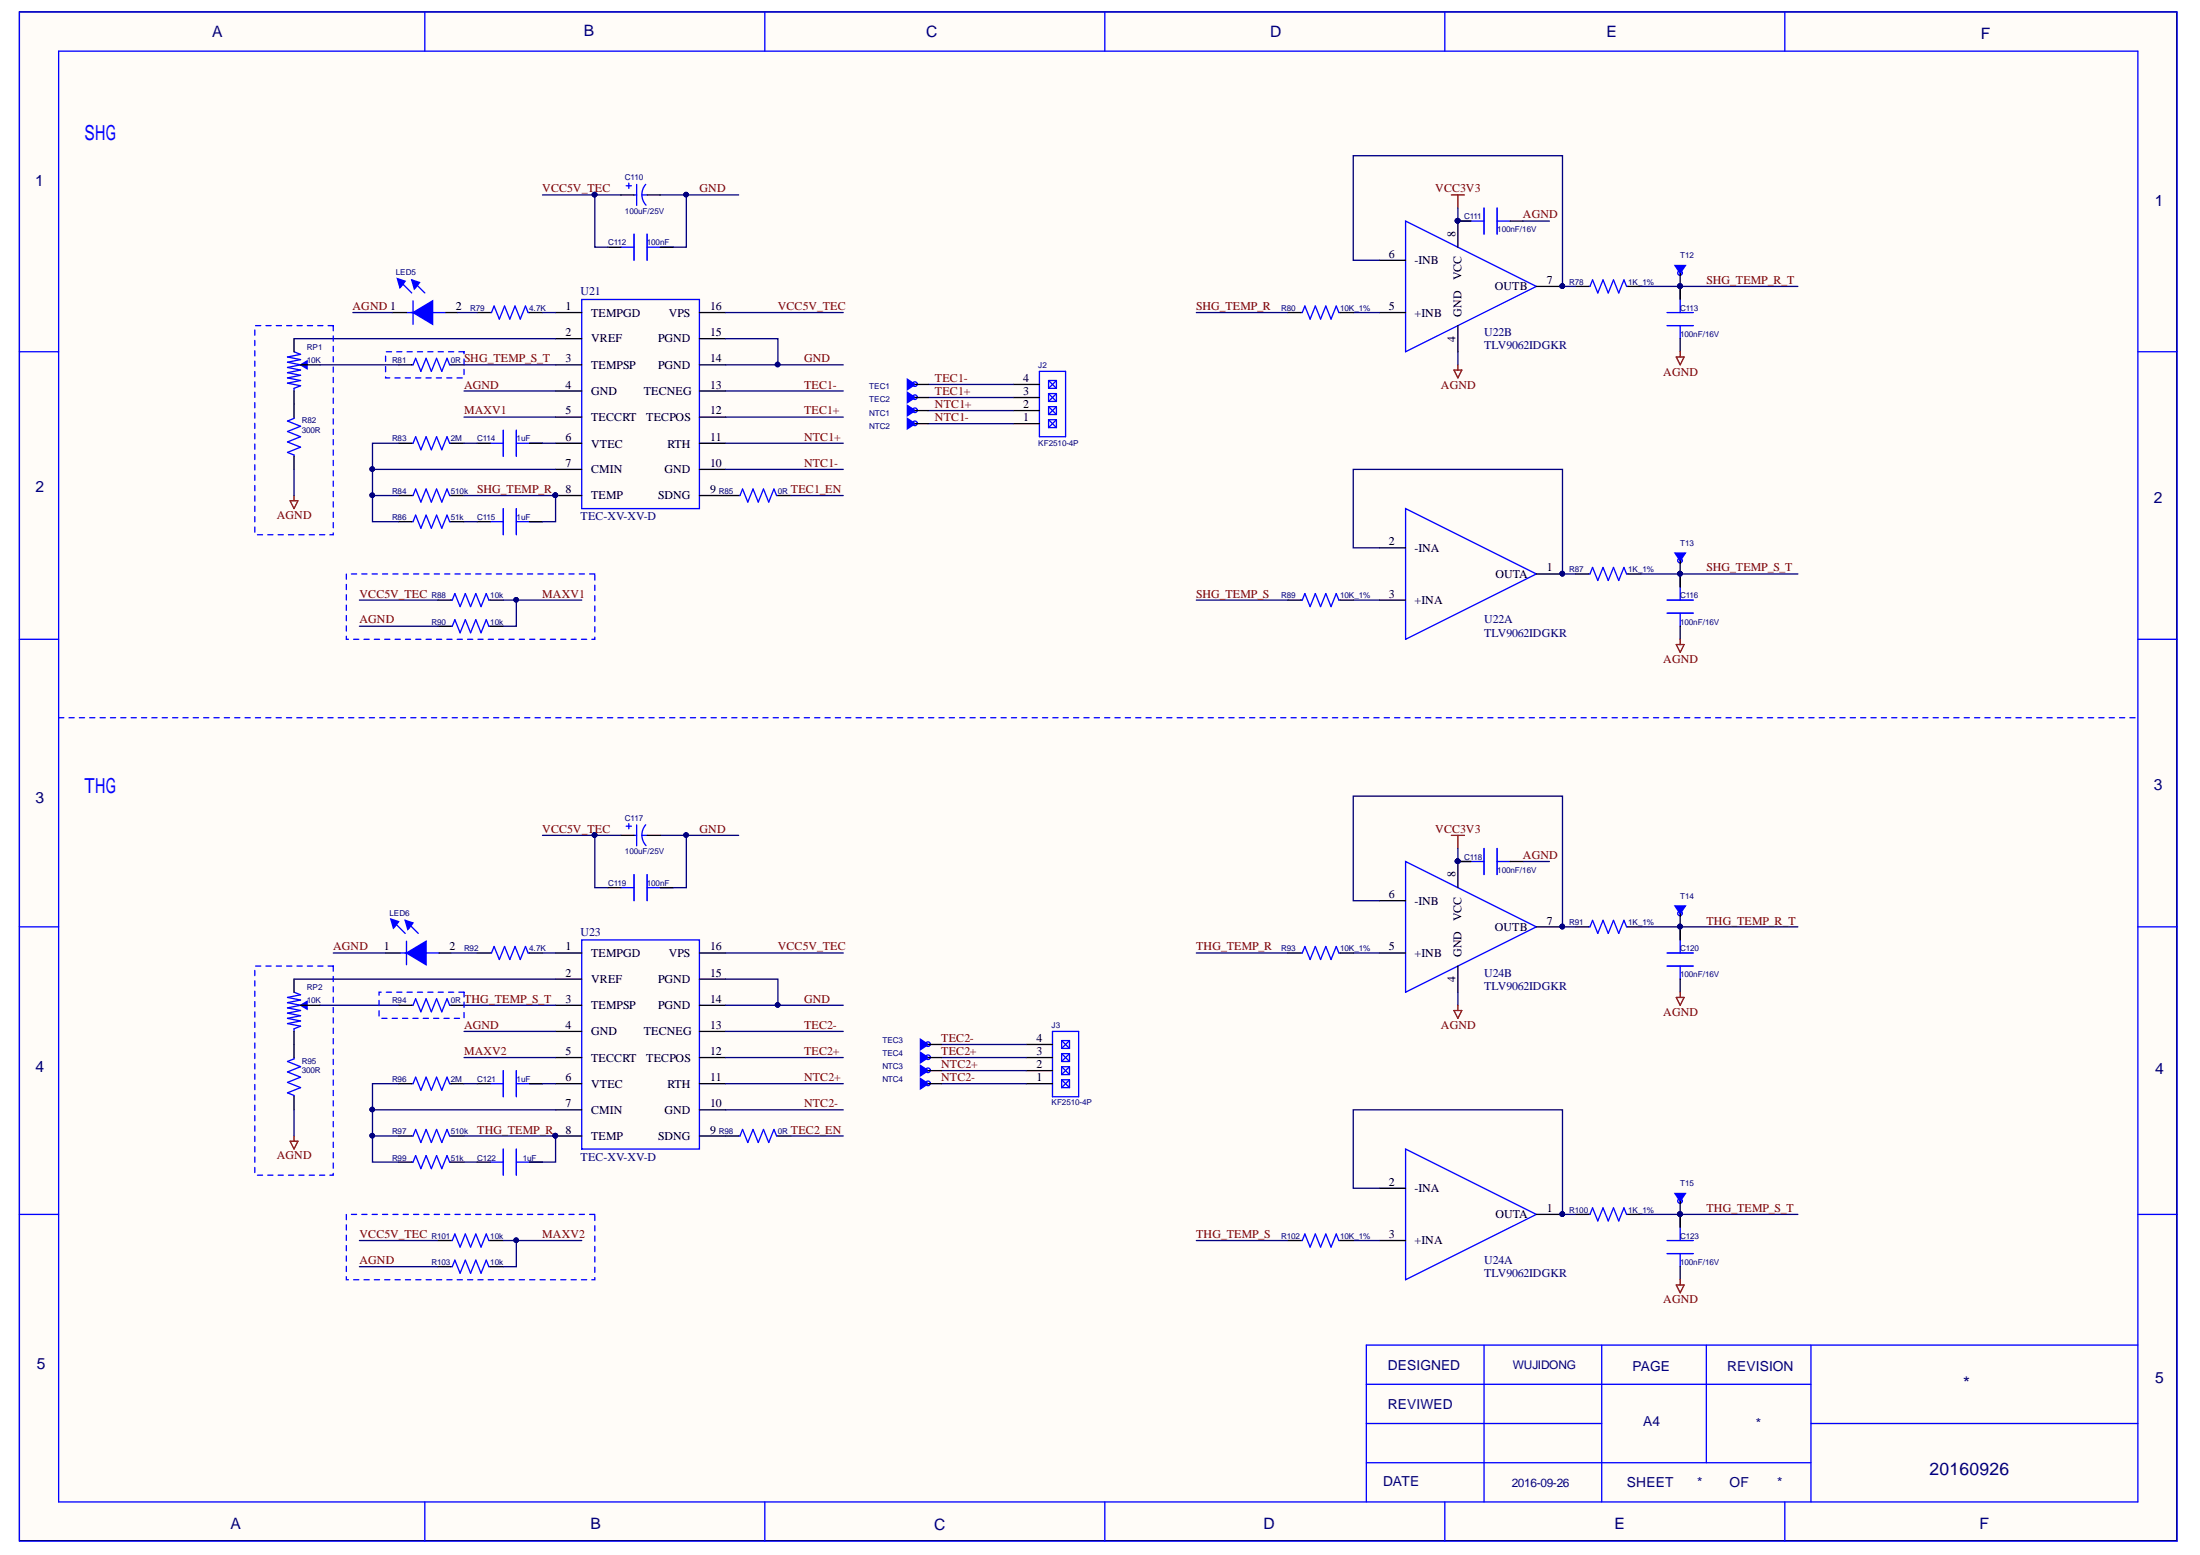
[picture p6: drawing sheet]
<svg xmlns="http://www.w3.org/2000/svg" width="297mm" height="210mm" viewBox="0 0 297 210" stroke-linecap="round" stroke-linejoin="round" font-family="sans-serif">
<path d="M2.6 1.6h291.3v206.3h-291.3z" fill="#fffcf8" stroke="#000" stroke-width=".14"/>
<g fill="none" stroke="#00f" stroke-width=".18">
<path d="M2.6 1.6h291.3v206.4h-291.3zM7.9 6.9h280.8v195.8h-280.8zM57.4 1.6v5.3M103.3 1.6v5.3M149.2 1.6v5.3M195.1 1.6v5.3M241 1.6v5.3M189.8 29.8l17.6 8.9-17.6 8.8zM196.8 29.8h3.6M200.4 28.1v3.5M202.1 29.8h1.8M202.1 28.1v3.5"/>
<path d="M214.5 38.7h.2l.3-.9 .7 1.7 .7-1.7 .7 1.7 .7-1.7 .8 1.7 .7-1.7 .3 .9h.2M226.9 38.7v3.5M2.6 47.5h5.3M225.1 44h3.5M225.1 42.2h3.5M226.9 44v1.7M288.7 47.5h5.2M189.8 68.7l17.6 8.8-17.6 8.8zM214.5 77.5h.2l.3-.9 .7 1.8 .7-1.8 .7 1.8 .7-1.8 .8 1.8 .7-1.8 .3 .9h.2M226.9 77.5v3.5M2.6 86.3h5.3M225.1 82.8h3.5"/>
<path d="M225.1 81h3.5M226.9 82.8v1.7M288.7 86.3h5.2M2.6 125.1h5.3M288.7 125.1h5.2M2.6 163.9h5.3M288.7 163.9h5.2M184.5 186.9h60M184.5 197.4h60M184.5 192.2h31.8M200.4 181.6v21.1M216.3 181.6v21.1"/>
<path d="M230.4 181.6v15.8M244.5 192.2h44.2M244.5 181.6v21.1M288.7 181.6h-104.2v21.1M57.4 202.7v5.3M103.3 202.7v5.3M149.2 202.7v5.3M195.1 202.7v5.3M241 202.7v5.3"/>
</g>
<g fill="none" stroke="#000" stroke-width=".18">
<path d="M186.2 35.1h3.6M198.6 29.8h-1.8v3.6M203.9 29.8h1.8M207.4 38.7h3.6M212.7 38.7h1.8M219.8 38.7h1.8M226.9 38.7v1.7M186.2 42.2h3.6M196.8 44v3.5M226.9 45.7v1.8M186.2 73.9h3.6M207.4 77.5h3.6"/>
<path d="M212.7 77.5h1.8M219.8 77.5h1.8M226.9 77.5v1.7M186.2 81h3.6M226.9 84.5v1.8"/>
</g>
<g fill="#000080" stroke="#000080" stroke-width=".14">
<circle cx="210.9" cy="77.4" r=".31"/>
<circle cx="210.9" cy="38.6" r=".31"/>
<circle cx="196.8" cy="29.8" r=".31"/>
<circle cx="226.8" cy="77.4" r=".31"/>
<circle cx="226.8" cy="38.6" r=".31"/>
</g>
<path d="M200.4 28.1v3.5M202.1 28.1v3.5M225.1 44h3.5M225.1 42.2h3.5M225.1 82.8h3.5M225.1 81h3.5" fill="none" stroke="#00f" stroke-width=".14"/>
<path d="M196 26.3h1.7M196.8 26.3v1.8M226.3 48.2h1.1l-.5 1zM226.9 47.5v.7M226.3 87h1.1l-.5 1.1zM226.9 86.3v.7" fill="none" stroke="#800000" stroke-width=".18"/>
<path d="M196.8 28.1v1.7M205.7 29.8h3.5M221.6 38.7h21.1M182.7 42.2h3.5M196.8 47.5v1.7M221.6 77.5h21.1M182.7 81h3.5" fill="none" stroke="#000080" stroke-width=".18"/>
<path d="M226.1 74.7h1.5l-.7 1z" fill="#00f"/>
<g fill="none" stroke="#00f" stroke-width=".18">
<path d="M226.1 74.7h1.5l-.7 1z"/>
<circle cx="226.8" cy="75.7" r=".31"/>
</g>
<path d="M226.9 75.7v1.8" fill="none" stroke="#000" stroke-width=".18"/>
<circle cx="226.8" cy="77.4" r=".31" fill="#000080" stroke="#000080" stroke-width=".14"/>
<path d="M226.1 35.8h1.5l-.7 1.1z" fill="#00f"/>
<g fill="none" stroke="#00f" stroke-width=".18">
<path d="M83.8 33.4h1.8M85.6 31.6v3.5M87.4 33.4h3.5M87.4 31.6v3.5M226.1 35.8h1.5l-.7 1.1zM54.9 42.2h5.3M55.8 40.6v3.2M66.2 42.2h.2l.3-.9 .7 1.8 .7-1.8 .7 1.8 .7-1.8 .7 1.8 .8-1.8 .3 .9h.2M78.5 40.4h15.9v28.3h-15.9zM175.7 42.2h.1l.4-.9 .7 1.8 .7-1.8 .7 1.8 .7-1.8 .7 1.8 .7-1.8 .4 .9h.1M99.7 66.9h.2l.4-.9 .7 1.8 .7-1.8 .7 1.8 .7-1.8 .7 1.8 .7-1.8 .4 .9h.1M175.7 81h.1l.4-.9 .7 1.8 .7-1.8 .7 1.8 .7-1.8 .7 1.8 .7-1.8 .4 .9h.1"/>
<circle cx="226.8" cy="36.9" r=".31"/>
</g>
<g fill="none" stroke="#000" stroke-width=".18">
<path d="M82.1 33.4h1.7M89.1 33.4h1.8M226.9 36.9v1.8M64.4 42.2h1.8M71.5 42.2h1.7M75 42.2h3.5M75 45.7h3.5M75 49.2h3.5M75 52.8h3.5M75 56.3h3.5M75 59.8h3.5M94.4 42.2h3.6"/>
<path d="M94.4 45.7h3.6M94.4 49.2h3.6M94.4 52.8h3.6M94.4 56.3h3.6M94.4 59.8h3.6M173.9 42.2h1.8M180.9 42.2h1.8M75 63.4h3.5M75 66.9h3.5M94.4 63.4h3.6M94.4 66.9h5.3M105 66.9h1.8"/>
<path d="M173.9 81h1.8M180.9 81h1.8"/>
</g>
<g fill="#000080" stroke="#000080" stroke-width=".14">
<circle cx="226.8" cy="38.6" r=".31"/>
<circle cx="75" cy="66.8" r=".31"/>
<circle cx="80.3" cy="26.3" r=".31"/>
<circle cx="92.6" cy="26.3" r=".31"/>
<circle cx="105" cy="49.2" r=".31"/>
</g>
<path d="M196.3 50h1.1l-.6 1zM196.8 49.2v.8" fill="none" stroke="#800000" stroke-width=".18"/>
<g fill="none" stroke="#000080" stroke-width=".18">
<path d="M80.3 26.3h3.5M89.1 26.3h10.6M92.7 26.3v7.1h-1.8M98 49.2h15.9M98 45.7h7v3.5M98 42.2h15.9M98 52.8h15.9M98 56.3h15.9M98 59.8h15.9M161.5 42.2h12.4M98 63.4h15.9M106.8 66.9h7.1"/>
<path d="M161.5 81h12.4"/>
</g>
<path d="M85.6 31.6v3.5M87.4 31.6v3.5" fill="none" stroke="#00f" stroke-width=".14"/>
<path d="M55.8 42.2h2.6v1.6z" fill="#00f"/>
<path d="M55.8 42.2h2.6v1.6z" fill="none" stroke="#00f" stroke-width=".18"/>
<path d="M55.8 42.2l2.6-1.6v1.6z" fill="#00f"/>
<path d="M55.6 37.8l1.8 1.7M55.8 42.2l2.6-1.6v1.6z" fill="none" stroke="#00f" stroke-width=".18"/>
<path d="M55.6 37.8l1 .3-.7 .9z" fill-rule="evenodd" fill="#00f"/>
<path d="M53.8 37.8l1.8 1.7M55.6 37.8l1 .3-.7 .9z" fill="none" stroke="#00f" stroke-width=".18"/>
<path d="M53.6 37.6l1.1 .4-.7 .8z" fill-rule="evenodd" fill="#00f"/>
<path d="M53.6 37.6l1.1 .4-.7 .8zM40.2 49.2h.1" fill="none" stroke="#00f" stroke-width=".18"/>
<path d="M52.9 42.2h2M60.2 42.2h1.6" fill="none" stroke="#000" stroke-width=".18"/>
<path d="M47.6 42.2h5.3" fill="none" stroke="#000080" stroke-width=".18"/>
<path d="M40.6 49.2l.9-.5v1.1z" fill="#00f"/>
<g fill="none" stroke="#00f" stroke-width=".18">
<path d="M39.7 47.5l.9 .3-1.8 .4 1.8 .3-1.8 .4 1.8 .3-1.8 .4 1.8 .4-1.8 .3 1.8 .4-1.8 .3 1.8 .4-1.8 .3 1.8 .4-.9 .3v.4M39.7 56.3v.2l-.9 .3 1.8 .7-1.8 .7 1.8 .8-1.8 .7 1.8 .7-1.8 .7 .9 .3v.2M40.6 49.2l.9-.5v1.1zM55.6 49.2h.2l.3-.8 .7 1.7 .7-1.7 .7 1.7 .7-1.7 .8 1.7 .7-1.7 .3 .8h.2M55.6 59.8h.2l.3-.8 .7 1.7 .7-1.7 .7 1.7 .7-1.7 .8 1.7 .7-1.7 .3 .8h.2M66.2 59.8h1.7M67.9 58.1v3.5M69.7 59.8h3.5M69.7 58.1v3.5M55.6 66.9h.2l.3-.9 .7 1.8 .7-1.8 .7 1.8 .7-1.8 .8 1.8 .7-1.8 .3 .9h.2M55.6 70.4h.2l.3-.9 .7 1.8 .7-1.8 .7 1.8 .7-1.8 .8 1.8 .7-1.8 .3 .9h.2M66.2 70.4h1.7"/>
<path d="M67.9 68.7v3.5M69.7 68.7v3.5M69.7 70.4h3.5M60.9 81h.2l.3-.9 .7 1.8 .7-1.8 .7 1.8 .7-1.8 .7 1.8 .8-1.8 .3 .9h.2M60.9 84.5h.2l.3-.8 .7 1.7 .7-1.7 .7 1.7 .7-1.7 .7 1.7 .8-1.7 .3 .8h.2M189.8 116.3l17.6 8.8-17.6 8.8zM196.8 116.3h3.6M200.4 114.5v3.6M202.1 116.3h1.8M202.1 114.5v3.6M214.5 125.1h.2l.3-.9 .7 1.8 .7-1.8 .7 1.8 .7-1.8 .8 1.8 .7-1.8 .3 .9h.2M225.1 130.4h3.5"/>
<path d="M225.1 128.6h3.5M226.9 125.1v3.5M226.9 130.4v1.8M189.8 155.1l17.6 8.8-17.6 8.8zM214.5 163.9h.2l.3-.9 .7 1.8 .7-1.8 .7 1.8 .7-1.8 .8 1.8 .7-1.8 .3 .9h.2M225.1 169.2h3.5M225.1 167.5h3.5M226.9 163.9v3.6M226.9 169.2v1.8"/>
</g>
<g fill="none" stroke="#000" stroke-width=".18">
<path d="M39.7 45.7v1.8M39.7 52.8v3.5M40.6 49.2h2.6M53.8 49.2h1.8M53.8 59.8h1.8M60.9 49.2h1.8M60.9 59.8h1.8M64.4 59.8h1.8M71.5 59.8h1.7M39.7 61.6v1.8M53.8 66.9h1.8M53.8 70.4h1.8"/>
<path d="M60.9 66.9h1.8M60.9 70.4h1.8M64.4 70.4h1.8M71.5 70.4h1.7M59.1 81h1.8M59.1 84.5h1.8M66.2 81h1.7M66.2 84.5h1.7M198.6 116.3h-1.8v3.5M203.9 116.3h1.8M186.2 121.6h3.6M186.2 128.6h3.6"/>
<path d="M196.8 130.4v3.5M207.4 125.1h3.6M212.7 125.1h1.8M219.8 125.1h1.8M226.9 125.1v1.8M226.9 132.2v1.7M186.2 160.4h3.6M186.2 167.5h3.6M207.4 163.9h3.6M212.7 163.9h1.8M219.8 163.9h1.8M226.9 163.9v1.8"/>
<path d="M226.9 171v1.7"/>
</g>
<g fill="none" stroke="#000080" stroke-width=".18">
<path d="M186.2 35.1h-3.5v-14.1h28.3v17.7h1.7M39.7 45.7h35.3M43.2 49.2h10.6M53.8 59.8h-3.5v10.6h3.5M61.8 42.2h2.6M62.7 49.2h12.3M62.7 52.8h12.3M62.7 59.8h1.7M62.7 56.3h12.3M73.2 42.2h1.8M73.2 59.8h1.8M39.7 63.4v3.5"/>
<path d="M50.3 66.9h3.5M50.3 63.4h24.7M62.7 70.4h1.7M186.2 73.9h-3.5v-10.5h28.3v14.1h1.7M48.5 81h10.6M67.9 81h10.6M69.7 81v3.5h-1.8M196.8 114.5v1.8M205.7 116.3h3.5M182.7 128.6h3.5M196.8 133.9v1.8M221.6 125.1h21.1"/>
<path d="M182.7 167.5h3.5M221.6 163.9h21.1"/>
</g>
<path d="M67.9 58.1v3.5M69.7 58.1v3.5M67.9 68.7v3.5M69.7 68.7v3.5M200.4 114.5v3.6M202.1 114.5v3.6M225.1 130.4h3.5M225.1 128.6h3.5M225.1 169.2h3.5M225.1 167.5h3.5" fill="none" stroke="#00f" stroke-width=".14"/>
<g fill="#000080" stroke="#000080" stroke-width=".14">
<circle cx="50.3" cy="66.8" r=".31"/>
<circle cx="50.3" cy="63.3" r=".31"/>
<circle cx="210.9" cy="38.6" r=".31"/>
<circle cx="210.9" cy="77.4" r=".31"/>
<circle cx="69.7" cy="81" r=".31"/>
<circle cx="210.9" cy="163.9" r=".31"/>
<circle cx="210.9" cy="125.1" r=".31"/>
<circle cx="196.8" cy="116.2" r=".31"/>
<circle cx="226.8" cy="163.9" r=".31"/>
<circle cx="226.8" cy="125.1" r=".31"/>
</g>
<path d="M39.2 67.6h1l-.5 1.1zM39.7 66.9v.7M196 112.8h1.7M196.8 112.8v1.7M226.3 134.6h1.1l-.5 1.1zM226.9 133.9v.7M226.3 173.5h1.1l-.5 1zM226.9 172.7v.8" fill="none" stroke="#800000" stroke-width=".18"/>
<path d="M45 44h-10.6v28.2h10.6v-28.2M62.7 47.5h-10.6v3.5h10.6v-3.5M80.3 77.5h-33.5v8.8h33.5v-8.8" fill="none" stroke="#00f" stroke-width=".18" stroke-dasharray=".7 .7"/>
<path d="M226.1 161.1h1.5l-.7 1.1z" fill="#00f"/>
<g fill="none" stroke="#00f" stroke-width=".18">
<path d="M226.1 161.1h1.5l-.7 1.1z"/>
<circle cx="226.8" cy="162.1" r=".31"/>
</g>
<path d="M226.9 162.2v1.7" fill="none" stroke="#000" stroke-width=".18"/>
<circle cx="226.8" cy="163.9" r=".31" fill="#000080" stroke="#000080" stroke-width=".14"/>
<path d="M226.1 122.3h1.5l-.7 1z" fill="#00f"/>
<g fill="none" stroke="#00f" stroke-width=".18">
<path d="M83.8 119.8h1.8M85.6 118.1v3.5M87.4 119.8h3.5M87.4 118.1v3.5M54 128.6h5.3M54.9 127.1v3.1M66.2 128.6h.2l.3-.8 .7 1.7 .7-1.7 .7 1.7 .7-1.7 .7 1.7 .8-1.7 .3 .8h.2M78.5 126.9h15.9v28.2h-15.9zM175.7 128.6h.1l.4-.8 .7 1.7 .7-1.7 .7 1.7 .7-1.7 .7 1.7 .7-1.7 .4 .8h.1M226.1 122.3h1.5l-.7 1zM99.7 153.3h.2l.4-.8 .7 1.7 .7-1.7 .7 1.7 .7-1.7 .7 1.7 .7-1.7 .4 .8h.1M175.7 167.5h.1l.4-.9 .7 1.7 .7-1.7 .7 1.7 .7-1.7 .7 1.7 .7-1.7 .4 .9h.1"/>
<circle cx="226.8" cy="123.3" r=".31"/>
</g>
<g fill="none" stroke="#000" stroke-width=".18">
<path d="M82.1 119.8h1.7M89.1 119.8h1.8M64.4 128.6h1.8M71.5 128.6h1.7M75 128.6h3.5M75 132.2h3.5M75 135.7h3.5M75 139.2h3.5M94.4 128.6h3.6M94.4 132.2h3.6M94.4 135.7h3.6M94.4 139.2h3.6"/>
<path d="M173.9 128.6h1.8M180.9 128.6h1.8M226.9 123.3v1.8M75 142.8h3.5M75 146.3h3.5M75 149.8h3.5M75 153.3h3.5M94.4 142.8h3.6M94.4 146.3h3.6M94.4 149.8h3.6M94.4 153.3h5.3M105 153.3h1.8"/>
<path d="M173.9 167.5h1.8M180.9 167.5h1.8"/>
</g>
<g fill="#000080" stroke="#000080" stroke-width=".14">
<circle cx="226.8" cy="125.1" r=".31"/>
<circle cx="75" cy="153.3" r=".31"/>
<circle cx="80.3" cy="112.7" r=".31"/>
<circle cx="92.6" cy="112.7" r=".31"/>
<circle cx="105" cy="135.7" r=".31"/>
</g>
<path d="M196.3 136.4h1.1l-.6 1.1zM196.8 135.7v.7" fill="none" stroke="#800000" stroke-width=".18"/>
<g fill="none" stroke="#000080" stroke-width=".18">
<path d="M80.3 112.8h3.5M89.1 112.8h10.6M92.7 112.8v7h-1.8M98 135.7h15.9M98 132.2h7v3.5M98 128.6h15.9M98 139.2h15.9M161.5 128.6h12.4M98 142.8h15.9M98 146.3h15.9M98 149.8h15.9M106.8 153.3h7.1"/>
<path d="M161.5 167.5h12.4"/>
</g>
<path d="M85.6 118.1v3.5M87.4 118.1v3.5" fill="none" stroke="#00f" stroke-width=".14"/>
<path d="M54.9 128.6h2.6v1.6z" fill="#00f"/>
<path d="M54.9 128.6h2.6v1.6z" fill="none" stroke="#00f" stroke-width=".18"/>
<path d="M54.9 128.6l2.6-1.5v1.5z" fill="#00f"/>
<path d="M54.7 124.2l1.8 1.8M54.9 128.6l2.6-1.5v1.5z" fill="none" stroke="#00f" stroke-width=".18"/>
<path d="M54.7 124.2l1.1 .4-.7 .9z" fill-rule="evenodd" fill="#00f"/>
<path d="M52.9 124.2l1.8 1.8M54.7 124.2l1.1 .4-.7 .9z" fill="none" stroke="#00f" stroke-width=".18"/>
<path d="M52.8 124.1l1 .3-.7 .9z" fill-rule="evenodd" fill="#00f"/>
<path d="M40.2 135.7h.1M52.8 124.1l1 .3-.7 .9z" fill="none" stroke="#00f" stroke-width=".18"/>
<path d="M52.1 128.6h1.9M59.3 128.6h1.6" fill="none" stroke="#000" stroke-width=".18"/>
<path d="M45 128.6h7.1" fill="none" stroke="#000080" stroke-width=".18"/>
<path d="M40.6 135.7l.9-.5v1z" fill="#00f"/>
<g fill="none" stroke="#00f" stroke-width=".18">
<path d="M140.3 50.1h3.6v8.9h-3.6zM141.6 54.9h1M141.6 56h1M141.6 51.4v1M141.6 53.1v1.1M141.6 54.9v1.1M141.6 56.7v1M141.6 54.9l1 1.1M141.6 56.7h1M141.6 57.7h1M141.6 56.7l1 1M141.6 51.4h1"/>
<path d="M141.6 52.4h1M141.6 51.4l1 1M141.6 53.1h1M141.6 54.2h1M141.6 53.1l1 1.1M142.6 51.4v1M142.6 53.1v1.1M142.6 54.9v1.1M142.6 56.7v1M142.6 54.9l-1 1.1M142.6 56.7l-1 1M142.6 51.4l-1 1"/>
<path d="M142.6 53.1l-1 1.1M39.7 133.9l.9 .4-1.8 .3 1.8 .4-1.8 .3 1.8 .4-1.8 .4 1.8 .3-1.8 .4 1.8 .3-1.8 .4 1.8 .3-1.8 .4 1.8 .3-.9 .4v.3M40.6 135.7l.9-.5v1zM55.6 135.7h.2l.3-.9 .7 1.8 .7-1.8 .7 1.8 .7-1.8 .8 1.8 .7-1.8 .3 .9h.2M142.1 139.2h3.5v8.8h-3.5zM39.7 142.8v.1l-.9 .4 1.8 .7-1.8 .7 1.8 .7-1.8 .7 1.8 .7-1.8 .7 .9 .4v.1M55.6 146.3h.2l.3-.9 .7 1.8 .7-1.8 .7 1.8 .7-1.8 .8 1.8 .7-1.8 .3 .9h.2M55.6 153.3h.2l.3-.8 .7 1.7 .7-1.7 .7 1.7 .7-1.7 .8 1.7 .7-1.7 .3 .8h.2M55.6 156.9h.2l.3-.9 .7 1.8 .7-1.8 .7 1.8 .7-1.8 .8 1.8 .7-1.8 .3 .9h.2M66.2 146.3h1.7M66.2 156.9h1.7M67.9 144.5v3.5"/>
<path d="M67.9 155.1v3.5M69.7 146.3h3.5M69.7 144.5v3.5M69.7 155.1v3.5M69.7 156.9h3.5M143.3 144h1.1M143.3 145h1.1M143.3 140.5v1M143.3 142.2v1.1M143.3 144v1M143.3 145.8v1M143.3 144l1.1 1"/>
<path d="M143.3 145.8h1.1M143.3 146.8h1.1M143.3 145.8l1.1 1M143.3 140.5h1.1M143.3 141.5h1.1M143.3 140.5l1.1 1M143.3 142.2h1.1M143.3 143.3h1.1M143.3 142.2l1.1 1.1M144.4 140.5v1M144.4 142.2v1.1M144.4 144v1"/>
<path d="M144.4 145.8v1M144.4 144l-1.1 1M144.4 145.8l-1.1 1M144.4 140.5l-1.1 1M144.4 142.2l-1.1 1.1M60.9 167.5h.2l.3-.9 .7 1.7 .7-1.7 .7 1.7 .7-1.7 .7 1.7 .8-1.7 .3 .9h.2M60.9 171h.2l.3-.9 .7 1.8 .7-1.8 .7 1.8 .7-1.8 .7 1.8 .8-1.8 .3 .9h.2"/>
</g>
<g fill="none" stroke="#000" stroke-width=".18">
<path d="M136.8 57.2h3.5M136.8 55.4h3.5M136.8 53.7h3.5M136.8 51.9h3.5M39.7 132.2v1.7M39.7 139.2v3.6M40.6 135.7h2.6M53.8 135.7h1.8M60.9 135.7h1.8M39.7 148v1.8M53.8 146.3h1.8M53.8 153.3h1.8"/>
<path d="M53.8 156.9h1.8M60.9 146.3h1.8M60.9 153.3h1.8M60.9 156.9h1.8M64.4 146.3h1.8M64.4 156.9h1.8M71.5 146.3h1.7M71.5 156.9h1.7M138.6 146.3h3.5M138.6 144.5h3.5M138.6 142.8h3.5M138.6 141h3.5"/>
<path d="M59.1 167.5h1.8M59.1 171h1.8M66.2 167.5h1.7M66.2 171h1.7"/>
</g>
<g fill="none" stroke="#000080" stroke-width=".18">
<path d="M73.2 26.3h7.1v7.1h1.8M125.3 51.9h11.5M125.3 53.7h11.5M125.3 55.4h11.5M125.3 57.2h11.5M62.7 66.9h12.3v3.5h-1.8M48.5 84.5h10.6M73.2 112.8h7.1v7h1.8M39.7 132.2h35.3M43.2 135.7h10.6M60.9 128.6h3.5M62.7 135.7h12.3"/>
<path d="M62.7 139.2h12.3M73.2 128.6h1.8M186.2 121.6h-3.5v-14.1h28.3v17.6h1.7M39.7 149.8v3.5M50.3 153.3h3.5M50.3 149.8h24.7M53.8 146.3h-3.5v10.6h3.5M62.7 153.3h12.3v3.6h-1.8M62.7 146.3h1.7M62.7 156.9h1.7M62.7 142.8h12.3M73.2 146.3h1.8"/>
<path d="M127.1 146.3h11.5M127.1 142.8h11.5M127.1 141h11.5M127.1 144.5h11.5M48.5 167.5h10.6M48.5 171h10.6M67.9 167.5h10.6M69.7 167.5v3.5h-1.8M186.2 160.4h-3.5v-10.6h28.3v14.1h1.7"/>
</g>
<path d="M67.9 144.5v3.5M67.9 155.1v3.5M69.7 144.5v3.5M69.7 155.1v3.5" fill="none" stroke="#00f" stroke-width=".14"/>
<g fill="#000080" stroke="#000080" stroke-width=".14">
<circle cx="50.3" cy="153.3" r=".31"/>
<circle cx="50.3" cy="149.8" r=".31"/>
<circle cx="69.7" cy="167.4" r=".31"/>
<circle cx="75" cy="153.3" r=".31"/>
<circle cx="80.3" cy="112.7" r=".31"/>
<circle cx="80.3" cy="26.3" r=".31"/>
<circle cx="75" cy="66.8" r=".31"/>
<circle cx="210.9" cy="125.1" r=".31"/>
<circle cx="210.9" cy="163.9" r=".31"/>
</g>
<path d="M39.2 154h1l-.5 1.1zM39.7 153.3v.7" fill="none" stroke="#800000" stroke-width=".18"/>
<path d="M7.9 96.9h280.8M45 130.4h-10.6v28.2h10.6v-28.2M62.7 133.9h-11.5v3.6h11.5v-3.6M80.3 163.9h-33.5v8.8h33.5v-8.8" fill="none" stroke="#00f" stroke-width=".18" stroke-dasharray=".7 .7"/>
<path d="M122.5 51.2l1.1 .7-1.1 .7z" fill="#00f"/>
<g fill="none" stroke="#00f" stroke-width=".18">
<path d="M122.5 51.2l1.1 .7-1.1 .7z"/>
<circle cx="123.5" cy="51.9" r=".31"/>
</g>
<path d="M123.6 51.9h1.7" fill="none" stroke="#000" stroke-width=".18"/>
<path d="M122.5 53l1.1 .7-1.1 .7z" fill="#00f"/>
<g fill="none" stroke="#00f" stroke-width=".18">
<path d="M122.5 53l1.1 .7-1.1 .7z"/>
<circle cx="123.5" cy="53.6" r=".31"/>
</g>
<path d="M123.6 53.7h1.7" fill="none" stroke="#000" stroke-width=".18"/>
<path d="M122.5 54.7l1.1 .7-1.1 .7z" fill="#00f"/>
<g fill="none" stroke="#00f" stroke-width=".18">
<path d="M122.5 54.7l1.1 .7-1.1 .7z"/>
<circle cx="123.5" cy="55.4" r=".31"/>
</g>
<path d="M123.6 55.4h1.7" fill="none" stroke="#000" stroke-width=".18"/>
<path d="M122.5 56.5l1.1 .7-1.1 .7z" fill="#00f"/>
<g fill="none" stroke="#00f" stroke-width=".18">
<path d="M122.5 56.5l1.1 .7-1.1 .7z"/>
<circle cx="123.5" cy="57.1" r=".31"/>
</g>
<path d="M123.6 57.2h1.7" fill="none" stroke="#000" stroke-width=".18"/>
<path d="M124.3 140.3l1 .7-1 .7z" fill="#00f"/>
<g fill="none" stroke="#00f" stroke-width=".18">
<path d="M124.3 140.3l1 .7-1 .7z"/>
<circle cx="125.3" cy="140.9" r=".31"/>
</g>
<path d="M125.3 141h1.8" fill="none" stroke="#000" stroke-width=".18"/>
<path d="M124.3 142l1 .8-1 .7z" fill="#00f"/>
<g fill="none" stroke="#00f" stroke-width=".18">
<path d="M124.3 142l1 .8-1 .7z"/>
<circle cx="125.3" cy="142.7" r=".31"/>
</g>
<path d="M125.3 142.8h1.8" fill="none" stroke="#000" stroke-width=".18"/>
<path d="M124.3 143.8l1 .7-1 .7z" fill="#00f"/>
<g fill="none" stroke="#00f" stroke-width=".18">
<path d="M124.3 143.8l1 .7-1 .7z"/>
<circle cx="125.3" cy="144.5" r=".31"/>
</g>
<path d="M125.3 144.5h1.8" fill="none" stroke="#000" stroke-width=".18"/>
<path d="M124.3 145.6l1 .7-1 .7z" fill="#00f"/>
<g fill="none" stroke="#00f" stroke-width=".18">
<path d="M84.5 25.1h.8M84.9 24.7v.7M85.6 26.3h.4M86 24.9v2.8M86.7 26.3h.7M87.2 24.9a2.1 2.1 0 0 0 0 2.8M84.5 111.5h.8M84.9 111.2v.7M85.6 112.8h.4M86 111.4v2.8M86.7 112.8h.7M87.2 111.3a2.1 2.1 0 0 0 0 2.8"/>
<path d="M124.3 145.6l1 .7-1 .7z"/>
<circle cx="125.3" cy="146.2" r=".31"/>
</g>
<path d="M83.8 26.3h1.8M87.4 26.3h1.7M83.8 112.8h1.8M87.4 112.8h1.7M125.3 146.3h1.8" fill="none" stroke="#000" stroke-width=".18"/>
<g font-size="2.4" fill="#000080">
<text x="265.1" y="187.5">*</text>
<text x="260.5" y="199.2">20160926</text>
</g>
<g font-size="2.1" fill="#000080">
<text x="28.7" y="5">A</text>
<text x="78.8" y="4.9">B</text>
<text x="125" y="5">C</text>
<text x="171.5" y="5">D</text>
<text x="216.9" y="5">E</text>
<text x="267.5" y="5.2">F</text>
<text x="4.7" y="25.1">1</text>
<text x="290.9" y="27.8">1</text>
<text x="4.8" y="66.4">2</text>
<text x="290.8" y="67.8">2</text>
<text x="290.8" y="106.7">3</text>
<text x="4.8" y="108.4">3</text>
<text x="4.8" y="144.8">4</text>
<text x="291" y="144.9">4</text>
<text x="5" y="184.8">5</text>
<text x="291" y="186.7">5</text>
<text x="31.1" y="206.3">A</text>
<text x="79.7" y="206.3">B</text>
<text x="126.1" y="206.5">C</text>
<text x="170.6" y="206.3">D</text>
<text x="218" y="206.3">E</text>
<text x="267.3" y="206.3">F</text>
</g>
<g font-size="1.9" fill="#000080">
<text x="187.4" y="184.9">DESIGNED</text>
<text x="220.4" y="185">PAGE</text>
<text x="233.2" y="185">REVISION</text>
<text x="187.4" y="190.2">REVIWED</text>
<text x="221.9" y="192.5">A4</text>
<text x="237.1" y="192.8">*</text>
<text x="186.8" y="200.6">DATE</text>
<text x="219.7" y="200.8">SHEET</text>
<text x="229.1" y="200.8">*</text>
<text x="233.5" y="200.8">OF</text>
<text x="240" y="200.8">*</text>
</g>
<g font-size="1.6" fill="#800000">
<text x="73.2" y="25.9">VCC5V_TEC</text>
<text x="94.4" y="25.9">GND</text>
<text x="193.8" y="25.9">VCC3V3</text>
<text x="205.6" y="29.5">AGND</text>
<text x="47.6" y="41.8">AGND 1</text>
<text x="105" y="41.8">VCC5V_TEC</text>
<text x="161.5" y="41.8">SHG_TEMP_R</text>
<text x="230.4" y="38.4">SHG_TEMP_R_T</text>
<text x="62.7" y="48.9">SHG_TEMP_S_T</text>
<text x="62.7" y="52.5">AGND</text>
<text x="108.6" y="48.9">GND</text>
<text x="108.6" y="52.5">TEC1-</text>
<text x="126.2" y="51.5">TEC1-</text>
<text x="126.2" y="53.3">TEC1+</text>
<text x="194.6" y="52.5">AGND</text>
<text x="224.6" y="50.7">AGND</text>
<text x="62.7" y="55.9">MAXV1</text>
<text x="108.6" y="55.9">TEC1+</text>
<text x="108.6" y="59.5">NTC1+</text>
<text x="126.2" y="55.1">NTC1+</text>
<text x="126.2" y="56.9">NTC1-</text>
<text x="108.6" y="63">NTC1-</text>
<text x="37.4" y="70">AGND</text>
<text x="64.4" y="66.6">SHG_TEMP_R</text>
<text x="106.8" y="66.6">TEC1_EN</text>
<text x="230.4" y="77.1">SHG_TEMP_S_T</text>
<text x="48.5" y="80.7">VCC5V_TEC</text>
<text x="73.2" y="80.7">MAXV1</text>
<text x="161.5" y="80.7">SHG_TEMP_S</text>
<text x="48.5" y="84.2">AGND</text>
<text x="224.6" y="89.5">AGND</text>
<text x="73.2" y="112.4">VCC5V_TEC</text>
<text x="94.4" y="112.4">GND</text>
<text x="193.8" y="112.4">VCC3V3</text>
<text x="205.6" y="115.9">AGND</text>
<text x="230.4" y="124.8">THG_TEMP_R_T</text>
<text x="45" y="128.3">AGND</text>
<text x="105" y="128.3">VCC5V_TEC</text>
<text x="161.5" y="128.3">THG_TEMP_R</text>
<text x="62.7" y="135.4">THG_TEMP_S_T</text>
<text x="108.6" y="135.4">GND</text>
<text x="224.6" y="137.1">AGND</text>
<text x="62.7" y="138.9">AGND</text>
<text x="62.7" y="142.4">MAXV2</text>
<text x="108.6" y="142.4">TEC2+</text>
<text x="108.6" y="138.9">TEC2-</text>
<text x="127.1" y="140.7">TEC2-</text>
<text x="127.1" y="142.4">TEC2+</text>
<text x="194.6" y="138.9">AGND</text>
<text x="108.6" y="149.5">NTC2-</text>
<text x="108.6" y="145.9">NTC2+</text>
<text x="127.1" y="144.2">NTC2+</text>
<text x="127.1" y="145.9">NTC2-</text>
<text x="64.4" y="153">THG_TEMP_R</text>
<text x="106.8" y="153">TEC2_EN</text>
<text x="37.4" y="156.5">AGND</text>
<text x="48.5" y="167.1">VCC5V_TEC</text>
<text x="73.2" y="167.1">MAXV2</text>
<text x="161.5" y="167.1">THG_TEMP_S</text>
<text x="230.4" y="163.6">THG_TEMP_S_T</text>
<text x="48.5" y="170.6">AGND</text>
<text x="224.6" y="175.9">AGND</text>
</g>
<g font-size="1.6">
<text x="187.5" y="34.8">6</text>
<text x="191" y="35.7">-INB</text>
<text x="196.5" y="31.9" transform="rotate(-90 196.5 31.9)">8</text>
<text x="61.6" y="41.8">2</text>
<text x="76.3" y="41.8">1</text>
<text x="95.9" y="41.8">16</text>
<text x="187.5" y="41.8">5</text>
<text x="197.3" y="37.8" transform="rotate(-90 197.3 37.8)">VCC</text>
<text x="201.8" y="39.2">OUTB</text>
<text x="208.8" y="38.4">7</text>
<text x="76.3" y="45.4">2</text>
<text x="79.8" y="42.8">TEMPGD</text>
<text x="79.8" y="46.2">VREF</text>
<text x="88.9" y="46.2">PGND</text>
<text x="90.3" y="42.8">VPS</text>
<text x="95.9" y="45.4">15</text>
<text x="191" y="42.8">+INB</text>
<text x="196.5" y="46.1" transform="rotate(-90 196.5 46.1)">4</text>
<text x="197.3" y="42.8" transform="rotate(-90 197.3 42.8)">GND</text>
<text x="76.3" y="48.9">3</text>
<text x="76.3" y="52.5">4</text>
<text x="79.8" y="49.8">TEMPSP</text>
<text x="79.8" y="53.3">GND</text>
<text x="86.9" y="53.3">TECNEG</text>
<text x="88.9" y="49.8">PGND</text>
<text x="95.9" y="52.5">13</text>
<text x="95.9" y="48.9">14</text>
<text x="138.2" y="53.3">3</text>
<text x="138.2" y="51.5">4</text>
<text x="76.3" y="55.9">5</text>
<text x="76.3" y="59.5">6</text>
<text x="79.8" y="56.9">TECCRT</text>
<text x="87.3" y="56.9">TECPOS</text>
<text x="95.9" y="59.5">11</text>
<text x="95.9" y="55.9">12</text>
<text x="138.2" y="56.9">1</text>
<text x="138.2" y="55.1">2</text>
<text x="76.3" y="63">7</text>
<text x="79.8" y="60.4">VTEC</text>
<text x="79.8" y="63.9">CMIN</text>
<text x="89.7" y="63.9">GND</text>
<text x="90.1" y="60.4">RTH</text>
<text x="95.9" y="63">10</text>
<text x="76.3" y="66.6">8</text>
<text x="79.8" y="67.4">TEMP</text>
<text x="88.9" y="67.4">SDNG</text>
<text x="95.9" y="66.6">9</text>
<text x="187.5" y="73.6">2</text>
<text x="191" y="74.5">-INA</text>
<text x="201.9" y="78">OUTA</text>
<text x="208.8" y="77.1">1</text>
<text x="187.5" y="80.7">3</text>
<text x="191" y="81.5">+INA</text>
<text x="196.5" y="118.4" transform="rotate(-90 196.5 118.4)">8</text>
<text x="187.5" y="121.3">6</text>
<text x="191" y="122.1">-INB</text>
<text x="197.3" y="124.3" transform="rotate(-90 197.3 124.3)">VCC</text>
<text x="201.8" y="125.6">OUTB</text>
<text x="208.8" y="124.8">7</text>
<text x="51.8" y="128.3">1</text>
<text x="60.7" y="128.3">2</text>
<text x="76.3" y="128.3">1</text>
<text x="76.3" y="131.8">2</text>
<text x="79.8" y="129.2">TEMPGD</text>
<text x="90.3" y="129.2">VPS</text>
<text x="95.9" y="131.8">15</text>
<text x="95.9" y="128.3">16</text>
<text x="187.5" y="128.3">5</text>
<text x="191" y="129.2">+INB</text>
<text x="197.3" y="129.2" transform="rotate(-90 197.3 129.2)">GND</text>
<text x="76.3" y="135.4">3</text>
<text x="79.8" y="132.7">VREF</text>
<text x="79.8" y="136.2">TEMPSP</text>
<text x="88.9" y="136.2">PGND</text>
<text x="88.9" y="132.7">PGND</text>
<text x="95.9" y="135.4">14</text>
<text x="196.5" y="132.6" transform="rotate(-90 196.5 132.6)">4</text>
<text x="76.3" y="138.9">4</text>
<text x="76.3" y="142.4">5</text>
<text x="79.8" y="139.8">GND</text>
<text x="79.8" y="143.3">TECCRT</text>
<text x="86.9" y="139.8">TECNEG</text>
<text x="87.3" y="143.3">TECPOS</text>
<text x="95.9" y="142.4">12</text>
<text x="95.9" y="138.9">13</text>
<text x="139.9" y="142.4">3</text>
<text x="139.9" y="140.7">4</text>
<text x="76.3" y="145.9">6</text>
<text x="76.3" y="149.5">7</text>
<text x="79.8" y="146.9">VTEC</text>
<text x="90.1" y="146.9">RTH</text>
<text x="95.9" y="149.5">10</text>
<text x="95.9" y="145.9">11</text>
<text x="139.9" y="145.9">1</text>
<text x="139.9" y="144.2">2</text>
<text x="76.3" y="153">8</text>
<text x="79.8" y="150.3">CMIN</text>
<text x="79.8" y="153.9">TEMP</text>
<text x="88.9" y="153.9">SDNG</text>
<text x="89.7" y="150.3">GND</text>
<text x="95.9" y="153">9</text>
<text x="187.5" y="160">2</text>
<text x="191" y="161">-INA</text>
<text x="187.5" y="167.1">3</text>
<text x="191" y="168">+INA</text>
<text x="201.9" y="164.4">OUTA</text>
<text x="208.8" y="163.6">1</text>
</g>
<g font-size="1.6" fill="#000080">
<text x="78.4" y="39.9">U21</text>
<text x="200.4" y="45.4">U22B</text>
<text x="200.4" y="47.1">TLV9062IDGKR</text>
<text x="78.4" y="70.2">TEC-XV-XV-D</text>
<text x="200.4" y="84.2">U22A</text>
<text x="200.4" y="85.9">TLV9062IDGKR</text>
<text x="78.4" y="126.3">U23</text>
<text x="200.4" y="131.8">U24B</text>
<text x="200.4" y="133.6">TLV9062IDGKR</text>
<text x="78.4" y="156.7">TEC-XV-XV-D</text>
<text x="200.4" y="170.6">U24A</text>
<text x="200.4" y="172.4">TLV9062IDGKR</text>
<text x="204.3" y="184.8">WUJIDONG</text>
<text x="204.1" y="200.7">2016-09-26</text>
</g>
<g font-size="1.1" fill="#000080">
<text x="84.4" y="28.9">100uF/25V</text>
<text x="84.4" y="24.3">C110</text>
<text x="197.7" y="29.6">C111</text>
<text x="82.1" y="33.1">C112</text>
<text x="87.3" y="33.1">100nF</text>
<text x="202.2" y="31.3">100nF/16V</text>
<text x="226.9" y="34.9">T12</text>
<text x="53.4" y="37.2">LED5</text>
<text x="63.5" y="42">R79</text>
<text x="71.4" y="42">4.7K</text>
<text x="173" y="42">R80</text>
<text x="180.9" y="42">10K_1%</text>
<text x="211.9" y="38.4">R78</text>
<text x="219.8" y="38.4">1K_1%</text>
<text x="226.9" y="42">C113</text>
<text x="41.4" y="47.2">RP1</text>
<text x="226.9" y="45.5">100nF/16V</text>
<text x="41.4" y="49">10K</text>
<text x="52.9" y="49">R81</text>
<text x="60.9" y="49">0R</text>
<text x="117.4" y="52.6">TEC1</text>
<text x="140.2" y="49.7">J2</text>
<text x="40.8" y="58.4">300R</text>
<text x="40.8" y="57.1">R82</text>
<text x="52.9" y="59.6">R83</text>
<text x="60.9" y="59.6">2M</text>
<text x="64.4" y="59.6">C114</text>
<text x="69.8" y="59.6">1uF</text>
<text x="117.4" y="54.3">TEC2</text>
<text x="117.4" y="56.1">NTC1</text>
<text x="117.4" y="57.9">NTC2</text>
<text x="140.2" y="60.2">KF2510-4P</text>
<text x="52.9" y="66.7">R84</text>
<text x="52.9" y="70.2">R86</text>
<text x="60.9" y="66.7">510k</text>
<text x="60.9" y="70.2">51k</text>
<text x="64.4" y="70.2">C115</text>
<text x="69.8" y="70.2">1uF</text>
<text x="97.1" y="66.7">R85</text>
<text x="105" y="66.7">0R</text>
<text x="211.9" y="77.2">R87</text>
<text x="219.8" y="77.2">1K_1%</text>
<text x="226.9" y="73.7">T13</text>
<text x="58.3" y="80.8">R88</text>
<text x="66.2" y="80.8">10k</text>
<text x="173" y="80.8">R89</text>
<text x="180.9" y="80.8">10K_1%</text>
<text x="226.9" y="80.8">C116</text>
<text x="58.3" y="84.3">R90</text>
<text x="66.2" y="84.3">10k</text>
<text x="226.9" y="84.3">100nF/16V</text>
<text x="84.4" y="110.8">C117</text>
<text x="82.1" y="119.6">C119</text>
<text x="84.4" y="115.3">100uF/25V</text>
<text x="87.3" y="119.6">100nF</text>
<text x="197.7" y="116.1">C118</text>
<text x="202.2" y="117.8">100nF/16V</text>
<text x="52.6" y="123.6">LED6</text>
<text x="211.9" y="124.9">R91</text>
<text x="219.8" y="124.9">1K_1%</text>
<text x="226.9" y="121.3">T14</text>
<text x="62.7" y="128.4">R92</text>
<text x="71.4" y="128.4">4.7K</text>
<text x="173" y="128.4">R93</text>
<text x="180.9" y="128.4">10K_1%</text>
<text x="226.9" y="131.9">100nF/16V</text>
<text x="226.9" y="128.4">C120</text>
<text x="41.4" y="135.4">10K</text>
<text x="41.4" y="133.7">RP2</text>
<text x="52.9" y="135.4">R94</text>
<text x="60.9" y="135.4">0R</text>
<text x="40.8" y="143.6">R95</text>
<text x="119.1" y="140.8">TEC3</text>
<text x="119.1" y="142.5">TEC4</text>
<text x="142" y="138.8">J3</text>
<text x="40.8" y="144.8">300R</text>
<text x="52.9" y="146">R96</text>
<text x="60.9" y="146">2M</text>
<text x="64.4" y="146">C121</text>
<text x="69.8" y="146">1uF</text>
<text x="119.1" y="144.3">NTC3</text>
<text x="119.1" y="146">NTC4</text>
<text x="142" y="149.2">KF2510-4P</text>
<text x="52.9" y="153.1">R97</text>
<text x="60.9" y="153.1">510k</text>
<text x="97.1" y="153.1">R98</text>
<text x="105" y="153.1">0R</text>
<text x="52.9" y="156.7">R99</text>
<text x="60.9" y="156.7">51k</text>
<text x="64.4" y="156.7">C122</text>
<text x="70.6" y="156.7">1uF</text>
<text x="226.9" y="160.1">T15</text>
<text x="58.3" y="167.2">R101</text>
<text x="66.2" y="167.2">10k</text>
<text x="173" y="167.2">R102</text>
<text x="180.9" y="167.2">10K_1%</text>
<text x="211.9" y="163.7">R100</text>
<text x="219.8" y="163.7">1K_1%</text>
<text x="226.9" y="167.2">C123</text>
<text x="58.3" y="170.8">R103</text>
<text x="66.2" y="170.8">10k</text>
<text x="226.9" y="170.8">100nF/16V</text>
</g>
</svg>
